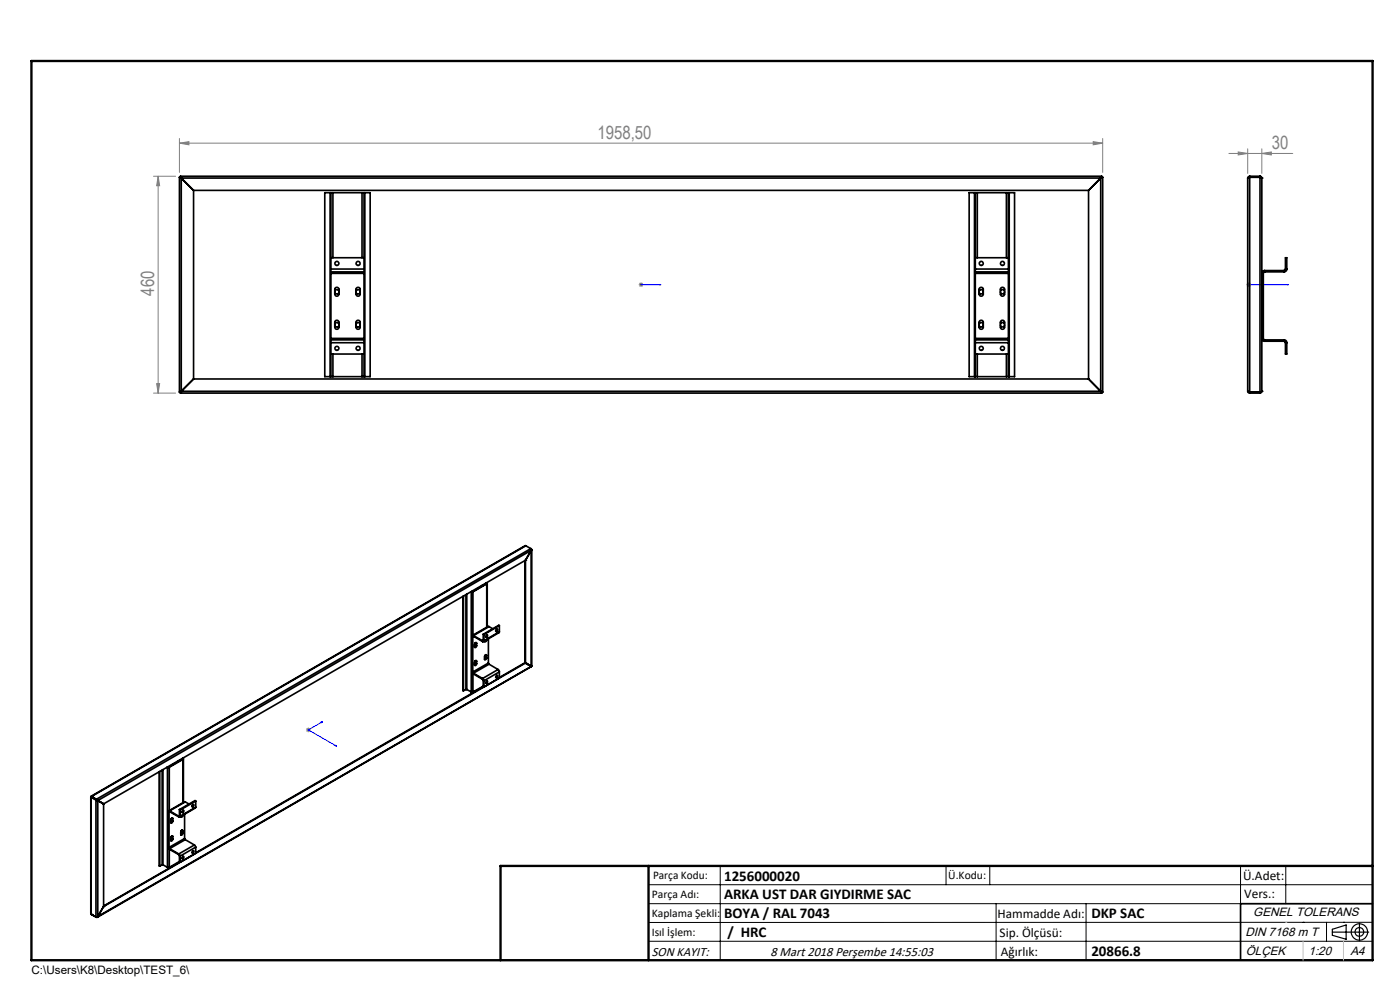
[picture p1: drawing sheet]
<svg xmlns="http://www.w3.org/2000/svg" width="297mm" height="210mm" viewBox="0 0 297 210" stroke-linecap="round" stroke-linejoin="round" font-family="sans-serif">
<g fill="none" stroke="#000" stroke-width=".25">
<path d="M282.6 197.7h7.8M282.6 197.1l3-.9v3l-3-.8zM288.4 195.8v3.8M106.2 203.7h185"/>
<circle cx="288.4" cy="197.7" r="1.74"/>
<circle cx="288.4" cy="197.7" r=".93"/>
</g>
<path d="M135.9 60.4h.2zM136 60.4h.1M136 60.4h4.2M140.2 60.4h-.4h.4M264.8 60.4h.2zM264.9 60.4h.1M264.9 60.4h8.5M273.4 60.4h-.5h.5M68 153.2l.4-.1-.2 .2zM68.4 153.1l-3 1.7 6 3.5M71 158.1h.2l.2 .2z" fill="none" stroke="#00f" stroke-width=".21"/>
<g fill="none" stroke="#808080" stroke-width=".21">
<path d="M32.6 37.4h4.7M33.5 37.4l.4 2h-.7zM33.5 37.4v46M38.1 30.4l2-.4v.7zM38.1 29.4v7.2M38.1 30.4h195.8M231.9 30l2 .4-2 .3zM233.9 29.4v7.2M260.7 32.6h13.5M262.7 32.2l2 .4-2 .3zM264.7 31.6v5.2M267.7 32.6l2-.4v.7z"/>
<path d="M267.7 31.6v5.2M136 59.9v1M264.9 59.9v1M135.5 60.4h1M135.6 60l.7 .7M136.3 60l-.7 .7M264.4 60.4h1M264.5 60l.8 .7M265.3 60l-.8 .7M32.6 83.4h4.7M33.2 81.4h.7l-.4 2zM64.9 154.8h1"/>
<path d="M65.1 154.5l.7 .7M65.4 154.3v1M65.8 154.5l-.7 .7"/>
</g>
<g fill="none" stroke="#000" stroke-width=".21">
<path d="M137.6 187.7h153.6M137.6 191.7h153.6M137.6 199.7h153.6M152.8 183.7v20M200.7 183.7v4M210 183.7v4M211.3 191.7v12M230.4 191.7v12M263.2 183.7v20M272.8 183.7v8M276.4 195.6h.1M281.4 195.6v4.1"/>
<path d="M285 195.6h.1M291.2 195.6l-153.6 .1"/>
</g>
<path d="M291.2 191.7h-28v12" fill="none" stroke="#000" stroke-width=".35"/>
<path d="M6.7 12.9h284.5v190.8h-284.5zM137.6 183.7v20M291.2 183.7h-185v20" fill="none" stroke="#000" stroke-width=".5"/>
<path d="M276.4 199.7v4M285 199.7v4" fill="none" stroke="#c0c0c0" stroke-width=".21"/>
<path d="M272.8 195.6h.1" fill="none" stroke="#c0c0c0" stroke-width=".25"/>
<g fill="#00f">
<path d="M139.8 60.4h.4zM135.9 60.4h.2z"/>
<path d="M68 153.2l.2 .1 .2-.2zM71 158.1l.4 .2-.2-.2z"/>
<path d="M264.8 60.4h.2zM272.9 60.4h.5z"/>
</g>
<g fill="#808080">
<path d="M38.1 30.4l2-.4v.7zM231.9 30l2 .4-2 .3z"/>
<path d="M262.7 32.2l2 .4-2 .3zM267.7 32.6l2-.4v.7z"/>
<path d="M33.2 81.4h.7l-.4 2zM33.5 37.4l.4 2h-.7z"/>
</g>
<g fill="none" stroke="#000" stroke-width=".35">
<path d="M38.1 37.6l.4 .2M38.1 37.6v45.6M38.1 37.6h.2M38.3 37.4l.2 .4M38.3 37.6l.2 .2M38.3 37.4h195.4M38.3 37.4v.2M38.5 37.8h.1M38.5 37.8v45.2M38.5 37.8l2.6 2.6M38.5 37.8h195M233.5 37.8h.1"/>
<path d="M233.5 37.8v45.2M233.5 37.8l-2.6 2.6M233.7 37.4l-.2 .4M233.7 37.6l-.2 .2M233.7 37.4v.2M233.7 37.6h.2M233.9 37.6l-.4 .2M233.9 37.6v45.6M264.7 37.8v45.2M265.1 37.6l-.4 .2M265.1 37.6h-.1M265.1 37.4l-.3 .1-.1 .3"/>
<path d="M265.1 37.4h2.2M265.1 37.6h2.2M265.1 37.4v46M267.3 37.6l.4 .2M267.3 37.4l.4 .4M267.3 37.6h.1M267.3 37.4v46M267.7 37.8h.1M267.7 37.8v45.2M41.1 40.4v40M41.1 40.4h189.8M70 40.9h.2"/>
<path d="M70 40.9h-1.1v39h1.1M70 40.9v39M70.2 40.9h.4M70.2 57.1v.6M70.2 57.7v.3M70.2 57.7h7M70.2 57.1h7M70.2 54.7h7M70.2 58h7M70.2 40.9v16.2M70.2 58v13.8M70.6 40.9h6.2"/>
<path d="M70.6 40.9v13.8M76.8 40.9h.4M76.8 40.9v13.8M77.2 40.9h.2M77.2 57.1v.6M77.2 57.7v.3M77.2 40.9v16.2M77.2 58v13.8M77.4 40.9h1.1v39h-1.1M77.4 40.9v39M206.7 40.9h.2M206.7 40.9h-1.1v39h1.1"/>
<path d="M206.7 40.9v39M206.9 40.9h.4M206.9 57.1v.6M206.9 57.7v.3M206.9 40.9v16.2M206.9 58v13.8M206.9 57.7h7M206.9 57.1h7M206.9 54.7h7M206.9 58h7M207.3 40.9h6.2M207.3 40.9v13.8"/>
<path d="M213.5 40.9h.4M213.5 40.9v13.8M213.9 40.9h.2M213.9 57.1v.6M213.9 57.7v.3M213.9 40.9v16.2M213.9 58v13.8M214.1 40.9h1.1v39h-1.1M214.1 40.9v39M230.9 40.4v40M268 58v13.8M268.3 57.4a.6 .6 0 0 0-.6 .6h.3"/>
<path d="M268.3 57.7l-.3 .3M268.3 57.7h4.1M268.3 57.4v.3M268.3 57.4h4.1M272.4 57.4v.3M272.7 57.1l-.3 .3M272.7 57.1h.3M272.7 57.1v-2.4h.3v2.4M273 57.1a.6 .6 0 0 1-.6 .6M70 79.9h.2M70.2 79.9h.4M70.2 72.1v.6"/>
<path d="M70.2 71.8v.3M70.2 72.7h7M70.2 75.1h7M70.2 72.1h7M70.2 71.8h7M70.2 72.7v7.2M70.6 79.9h6.2M70.6 75.1v4.8M71 61.8l.2-.4h.5l.2 .4M71 62l.2 .3h.5l.2-.3M71 68.7l.2-.3h.5l.2 .3M71 69l.2 .3h.5l.2-.3"/>
<path d="M71.1 61.1a.47 .47 0 0 1 .5-.1 .47 .47 0 0 1 .3 .4v1a.46 .46 0 0 1-.4 .4 .46 .46 0 0 1-.5-.4zM71.2 68a.47 .47 0 0 1 .5 0 .47 .47 0 0 1 .2 .4v1a.46 .46 0 0 1-.4 .4 .46 .46 0 0 1-.5-.4zM75.5 61.8l.2-.4h.5l.2 .4M75.5 62l.2 .3h.5l.2-.3M75.5 68.7l.2-.3h.5l.2 .3M75.5 69l.2 .3h.5l.2-.3M75.7 68a.44 .44 0 0 1 .5 0 .44 .44 0 0 1 .2 .4v1a.44 .44 0 0 1-.4 .4 .44 .44 0 0 1-.5-.4v-1.1zM75.7 61.1a.44 .44 0 0 1 .4-.1 .44 .44 0 0 1 .3 .4v1a.44 .44 0 0 1-.4 .4 .44 .44 0 0 1-.5-.4v-1.1zM76.8 79.9h.4M76.8 75.1v4.8M77.2 79.9h.2M77.2 72.1v.6"/>
<path d="M77.2 71.8v.3M77.2 72.7v7.2M206.7 79.9h.2M206.9 79.9h.4M206.9 72.1v.6M206.9 71.8v.3M206.9 72.7v7.2M206.9 72.7h7M206.9 75.1h7M206.9 72.1h7M206.9 71.8h7M207.3 79.9h6.2"/>
<path d="M207.3 75.1v4.8M207.7 61.8l.2-.4h.5l.2 .4M207.7 62l.2 .3h.5l.2-.3M207.7 68.7l.2-.3h.5l.2 .3M207.7 69l.2 .3h.5l.2-.3M207.9 61.1a.44 .44 0 0 1 .4-.1 .44 .44 0 0 1 .3 .4v1a.44 .44 0 0 1-.4 .4 .44 .44 0 0 1-.5-.4v-1.1zM207.9 68a.44 .44 0 0 1 .4 0 .44 .44 0 0 1 .3 .4v1a.44 .44 0 0 1-.4 .5 .44 .44 0 0 1-.5-.5v-1.1zM212.2 61.8l.2-.4h.5l.2 .4M212.2 62l.2 .3h.5l.2-.3M212.2 68.7l.2-.3h.5l.2 .3M212.2 69l.2 .3h.5l.2-.3M212.3 61.1a.45 .45 0 0 1 .5-.1 .45 .45 0 0 1 .3 .4v1a.44 .44 0 0 1-.4 .4 .44 .44 0 0 1-.5-.4z"/>
<path d="M212.4 68a.44 .44 0 0 1 .5 0 .44 .44 0 0 1 .2 .4v1a.44 .44 0 0 1-.4 .4 .44 .44 0 0 1-.5-.4v-1.1zM213.5 79.9h.4M213.5 75.1v4.8M213.9 79.9h.2M213.9 72.1v.6M213.9 71.8v.3M213.9 72.7v7.2M268 71.8l.3 .3M268 71.8h-.3a.6 .6 0 0 0 .6 .6M268.3 72.1h4.1M268.3 72.1v.3M268.3 72.4h4.1"/>
<path d="M272.4 72.4l.3 .3M272.4 72.1a.6 .6 0 0 1 .6 .6M272.4 72.1v.3M272.7 72.7h.3M272.7 72.7v2.4h.3v-2.4M38.1 83.2h.2M38.3 83.2v.2M38.3 83.4h195.4M38.5 83l-.4 .2M38.5 83l-.2 .2M38.5 83l-.2 .4M38.5 83h.1"/>
<path d="M38.5 83h195M41.1 80.4l-2.6 2.6M41.1 80.4h189.8M230.9 80.4l2.6 2.6M233.5 83l.4 .2M233.5 83l.2 .2M233.5 83l.2 .4M233.5 83h.1M233.7 83.2v.2M233.7 83.2h.2M264.7 83l.4 .2M264.7 83l.1 .2 .3 .2"/>
<path d="M265 83.1l.1 .1M265.1 83.2h2.2M265.1 83.4h2.2M267.4 83.1l-.1 .1M267.7 83l-.4 .2M267.7 83l-.4 .4M267.7 83h.1M111.4 118.9v21.7M111.5 118.8h.1M111.5 118.8l-89.5 51.7M111.5 118.8v21.8M111.5 115.8l-92.2 53.1"/>
<path d="M111.5 115.8l-92.1 53.1M111.5 115.8l1.1 .6M112.6 116.4l.1 .3M112.6 116.4l-92.1 53.1M112.6 116.4h.1M112.7 116.7h.1M112.7 116.4v.3M112.7 116.7l-92 53.1M112.7 116.7l-1.2 2.1M112.7 116.7v24.6M112.7 116.4h-.1M112.8 116.6l-.1 24.7"/>
<path d="M98.2 126.5l.1 20M98.3 126.5v20M98.8 126.1v20.2M99 126v20.3M99.9 125.5h.1M100 125.5h.3M100 125.5v21.3M100 125.5h.1M100.2 135l.1 .1M100.2 135v7.5M100.3 125.5h.1M100.3 135.1v7.4"/>
<path d="M100.3 125.5v9.2M100.4 134.8h-.2v.2M100.4 135l-.1 .1M100.4 135l2 1.1M100.4 134.8v.2M100.4 134.8l2 1.1M100.7 136.5l.2 .1M100.8 136.9h.1M100.8 136.9h-.1M100.8 136.4l.1 .2M100.9 136.9l-.2 .1M100.9 136.6l-.1 .3"/>
<path d="M101 136.9l-.3 .4M101 136.7l-.1 .2M101 136.4h.1M101 136.3v.6M101 136.9l.1 .1M101.1 136.4l-.2-.1-.2 .3 .1 .8 .3-.4M101.1 136.4v.6M102.2 124.2v.2M102.2 124.2v.1M102.4 135.9v.2M102.5 135.8l-.1 .1M102.5 135.8l.2 .1"/>
<path d="M102.5 134.5v1.3M102.5 134.5l.2 .1M102.7 135.9l-.1 .2h-.2M102.7 134.6v1.3M102.8 136h.1M102.8 139.1h.2M102.9 139.4l.1 .1M102.9 139.4l-.1 .1M102.9 139.1h.1M103 139.5l-.2 .1M103 139.1l-.1 .3M103 135.8l-.2 .3"/>
<path d="M103.1 139.5l-.3 .4M103.1 139.3l-.1 .2M103.1 139h.1M103.1 138.9v.6M103.1 139.5l.1 .1M103.1 134.8l.1-.1a.2 .2 0 0 1 .2 .3 .2 .2 0 0 1-.4 0zM103.1 123.7h.1M103.2 123.7v.1M103.2 123.8l-2.9 1.7M103.2 123.8l.1 .1M103.2 139v-.1l-.3 .1-.1 .8M103.2 139.6l-.2 .3-.1 .1-.1-.2"/>
<path d="M103.2 135.7l-.2 .4-.1 .1-.1-.2M103.2 123.6h.1M103.2 139v.6M103.3 123.6v.3M103.3 123.9l-3 1.6M103.3 123.6l-.1 .1M103.3 123.9v9.1M103.3 134.7l-.3 .4M103.4 123.7v9.3M103.6 135.5v5.1M103.8 132.9h-.3l-3.3 1.9M103.8 132.9l-3.4 1.9"/>
<path d="M103.8 132.9l.7 .5M105.2 133.7l.1 .1M105.3 133.5a.21 .21 0 0 1 .2 .3 .21 .21 0 0 1-.3 0zM105.4 133.4l-.2 .5M105.9 134v.2l-3.3 1.9M105.9 134l-3.2 1.9M105.9 132.7l-3.2 1.9M105.9 132.7v1.3M105.9 132.7l-.1-.1-3.3 1.9M98.8 146.3h.2M98.8 146.3l-.5 .2M99 146.3l1 .5"/>
<path d="M100 146.8h.3M100.2 142.5l.2 .5M100.2 142.5h.1M100.3 142.5l.1 .3M100.3 142.9v3.9M100.4 142.8v.2M100.4 142.8l2 1.1M100.4 143l2 1.1M100.7 140.3l.2 .1M100.8 140.7h.1M100.8 140.7h-.1M100.8 140.3l.1 .1"/>
<path d="M100.9 140.7l-.2 .2M100.9 140.4l-.1 .3M101 140.7l-.3 .4M101 140.5l-.1 .2M101 140.1v.6M101 140.2l.1 .1M101 140.7l.1 .1M101.1 140.3l-.1-.2-.2 .2-.1 .8h.2l.2-.3M101.1 140.3v.5M102.4 143.9l.3 .5M102.4 144.1l.1 .2M102.4 143.9v.2"/>
<path d="M102.5 145.5l-2.2 1.3M102.5 144.3v1.4h.2M102.5 144.3l.2 .1M102.6 145.7l-61.1 35.2M102.7 144.4v1.3M103.2 144.6l.1-.1a.21 .21 0 0 1 .1 .3 .21 .21 0 0 1-.4 0zM103.3 144.5v.2M103.3 144.5l-.3 .4M103.6 140.6l.2 .3M103.6 140.6l-3.3 1.9M103.8 140.9l-3.4 1.9M103.8 140.9l1.9 1.1"/>
<path d="M105.2 143.4l.1-.1a.2 .2 0 0 1 .2 .3 .2 .2 0 0 1-.3 0zM105.4 143.3l-.2 .4M105.7 142l.2 .5M105.7 142l-3.3 1.9M105.9 142.5v1.3l-3.2 1.9M105.9 142.5l-3.2 1.9M111.4 140.6h.1M111.4 140.6l1.3 .7M111.4 140.6l-5.5 3.1M111.5 140.6l-89.5 51.7M111.5 140.7h.1M111.5 140.7l1.1 .6"/>
<path d="M112.6 141.3h.1M112.7 141.3l-92.1 53.3M112.7 141.3l-92 53.1M19.3 169v24.9M19.3 169v.1M19.3 169.1l1.1 .6M19.3 169.1v24.8M19.3 169h.1M19.4 169h.1M19.4 168.9l-.1 .1M19.4 169l-.1 .1M19.4 169l1.1 .6"/>
<path d="M19.4 168.9v.1M19.4 168.9l1.1 .6M20.4 169.7l.3 .1M20.4 169.7v24.8M20.5 169.6l.2 .1M20.5 169.5l.2 .3M20.5 169.6l-.1 .1M20.5 169.5v.1M20.7 169.7v.1M20.7 169.7l1.3 .8M20.7 169.8v24.6M20.7 169.8l1.3 .7"/>
<path d="M22 170.5v21.8M33.8 163.7l.1 20.1M33.9 163.6v20.2M34.4 163.4v20M34.6 163.3v20.1M35.5 162.7v.1M35.5 162.8h.4M35.5 162.8v21.2M35.6 162.7h.1M35.6 162.7h.2M35.6 162.7l-.1 .1M35.7 179.7l.3 .5"/>
<path d="M35.7 172.2l.1 .1M35.7 179.7l.1 .1M35.7 172.2v7.5M35.8 162.7l.1 .1M35.8 179.8l.2 .2M35.8 172.3v7.5M35.9 162.8v9.1M36 172h-.2l-.1 .2M36 172.2l-.2 .1M36 172l1.9 1.1M36 172.2l1.9 1.1M36 172v.2"/>
<path d="M36.3 173.7l.1-.1 .1 .2M36.3 177.5l.1-.1 .1 .2M36.3 174.1h.1M36.3 174.1h-.1M36.3 177.9h.1M36.3 177.9h-.1M36.4 173.7v.1M36.4 177.5v.1M36.4 174.1l-.2 .1M36.4 177.9l-.2 .1M36.4 173.8h.1M36.4 173.8l-.1 .3"/>
<path d="M36.4 177.6h.1M36.4 177.6l-.1 .3M36.5 174.1l-.3 .4M36.5 177.9l-.3 .4M36.5 173.9l-.1 .2M36.5 177.7l-.1 .2M36.5 173.6h.2M36.5 173.5v.6M36.5 177.3v.6M36.5 174.1l.2 .1M36.5 177.4h.2M36.5 177.9l.2 .1"/>
<path d="M36.7 173.6a.18 .18 0 0 0-.2-.1 .18 .18 0 0 0-.2 .2l-.1 .8h.3l.2-.3M36.7 177.4a.18 .18 0 0 0-.2-.1 .18 .18 0 0 0-.2 .2l-.1 .8 .3 .1 .2-.4M36.7 173.6v.6M36.7 177.4v.6M37.7 161.4v.2M37.8 161.4v.2M37.9 173.1v.2M38.1 173l-.2 .1M38.1 171.7v1.3M38.1 173l.1 .1M38.1 171.7l.1 .1M38.2 173.1l-.1 .2h-.2"/>
<path d="M38.2 171.8v1.3M38.5 176.7h.1M38.5 176.7h-.2M38.5 176.2l.1 .1M38.6 176.2l-.2 .1M38.6 176.7l-.3 .1M38.6 173l-.2 .3M38.6 176.3v.1M38.6 176.3l-.1 .4M38.6 176.7l-.2 .4M38.6 176.5v.2M38.6 176.1l.2 .1"/>
<path d="M38.6 176.1v.6M38.6 176.7l.2 .1M38.7 160.9h.1M38.7 160.9v.1M38.7 161l-2.9 1.7M38.7 161l.1 .1M38.8 171.9a.2 .2 0 0 1 .1 .3 .2 .2 0 0 1-.3 0zM38.8 176.2l-.1-.1-.3 .2v.9l.3-.2 .1-.2M38.8 173l-.2 .3h-.2l-.1-.1M38.8 173h.1M38.8 160.8v.1M38.8 176.2v.6"/>
<path d="M38.8 160.9v.2M38.8 171.9l-.2 .4M38.8 161.1l-2.9 1.7M38.8 160.9h-.1M38.8 161.1v9.1M38.9 161v9.2M39.2 177.9l.1 .2M39.2 172.7v5.2M39.2 177.9l-3.4 1.9M39.3 170.1l-3.5 1.9M39.3 170.1l-3.3 1.9M39.3 170.1l.8 .5"/>
<path d="M39.3 178.1l-3.3 1.9M39.3 178.1l1.9 1.1M40.7 170.9l.2 .1M40.9 170.7a.18 .18 0 0 1 .3 .1 .18 .18 0 0 1-.2 .2l-.1 .2-.2-.1zM41 170.7l-.3 .4M41.2 179.2l.3 .5M41.2 179.2l-3.3 1.9M41.5 171.2l-3.4 2.1M41.5 169.9l-.1-.1-3.3 1.9M41.5 169.9l-3.3 1.9M41.5 169.9v1.3M41.5 179.7v1.3l-3.3 1.9"/>
<path d="M41.5 171.2l-3.3 1.9M41.5 179.7l-3.3 1.9M19.3 193.9l1.1 .6M19.4 194h.1M19.4 194l1.1 .6M20.5 194.5v.1M20.7 194.4l-.3 .1M20.7 194.4h.1M20.7 194.4l-.2 .2M22 192.3h.1M22 192.3l-1.3 2.1M34.4 183.4h.2"/>
<path d="M34.4 183.4l-.5 .4M34.6 183.4l.9 .6M35.5 184h.4M35.9 180.1v3.9M36 180v.2M36 180l1.9 1.1M36 180.2l1.9 1.1M37.9 181.1l.3 .5M37.9 181.3l.2 .2M37.9 181.1v.2M38.1 181.5v1.3l.1 .1M38.1 182.7l-2.2 1.3"/>
<path d="M38.1 181.5l.1 .1M38.2 181.6v1.3M38.8 181.7a.17 .17 0 0 1 .2 0 .17 .17 0 0 1-.1 .3 .2 .2 0 0 1-.2 .2 .2 .2 0 0 1-.2-.2 .2 .2 0 0 1 .2-.2zM38.8 181.9v-.2l-.2 .4M40.8 180.6l.2-.1a.22 .22 0 0 1 .1 .3 .22 .22 0 0 1-.4 0zM41 180.4l-.3 .5"/>
<circle cx="71.5" cy="55.9" r=".43"/>
<circle cx="76" cy="55.9" r=".43"/>
<circle cx="208.2" cy="55.9" r=".43"/>
<circle cx="212.7" cy="55.9" r=".43"/>
<circle cx="71.5" cy="73.9" r=".43"/>
<circle cx="76" cy="73.9" r=".43"/>
<circle cx="208.2" cy="73.9" r=".43"/>
<circle cx="212.7" cy="73.9" r=".43"/>
</g>
<g font-size="3.9" fill="#808080">
<text x="126.7" y="29.5">1958,50</text>
<text x="269.8" y="31.7">30</text>
<text x="32.7" y="62.7" transform="rotate(-90 32.7 62.7)">460</text>
</g>
<g font-size="3.2">
<text x="153.6" y="190.8">ARKA UST DAR GIYDIRME SAC</text>
<text x="153.6" y="186.8">1256000020</text>
<text x="153.6" y="194.8">BOYA / RAL 7043</text>
<text x="231.5" y="194.8">DKP SAC</text>
<text x="154.3" y="198.8">/ HRC</text>
<text x="231.5" y="202.8">20866.8</text>
</g>
<g font-size="2.8">
<text x="263.7" y="186.7">Ü.Adet:</text>
<text x="263.9" y="190.5">Vers.:</text>
<text x="211.6" y="194.8">Hammadde Adı:</text>
<text x="138.3" y="202.8">SON KAYIT:</text>
<text x="163.4" y="202.8">8 Mart 2018 Perşembe 14:55:03</text>
<text x="212.1" y="198.7">Sip. Ölçüsü:</text>
<text x="212.3" y="202.7">Ağırlık:</text>
</g>
<g font-size="2.6">
<text x="265.9" y="194.4">GENEL TOLERANS</text>
<text x="264.2" y="198.5">DIN 7168 m T</text>
<text x="264.3" y="202.6">ÖLÇEK</text>
<text x="277.6" y="202.6">1:20</text>
<text x="286.5" y="202.6">A4</text>
</g>
<g font-size="2.5">
<text x="138.3" y="190.5">Parça Adı:</text>
<text x="138.5" y="186.5">Parça Kodu:</text>
<text x="201.2" y="186.5">Ü.Kodu:</text>
<text x="138.3" y="194.5">Kaplama Şekli:</text>
<text x="138.3" y="198.6">Isıl İşlem:</text>
<text x="6.7" y="206.7">C:\Users\K8\Desktop\TEST_6\</text>
</g>
</svg>
